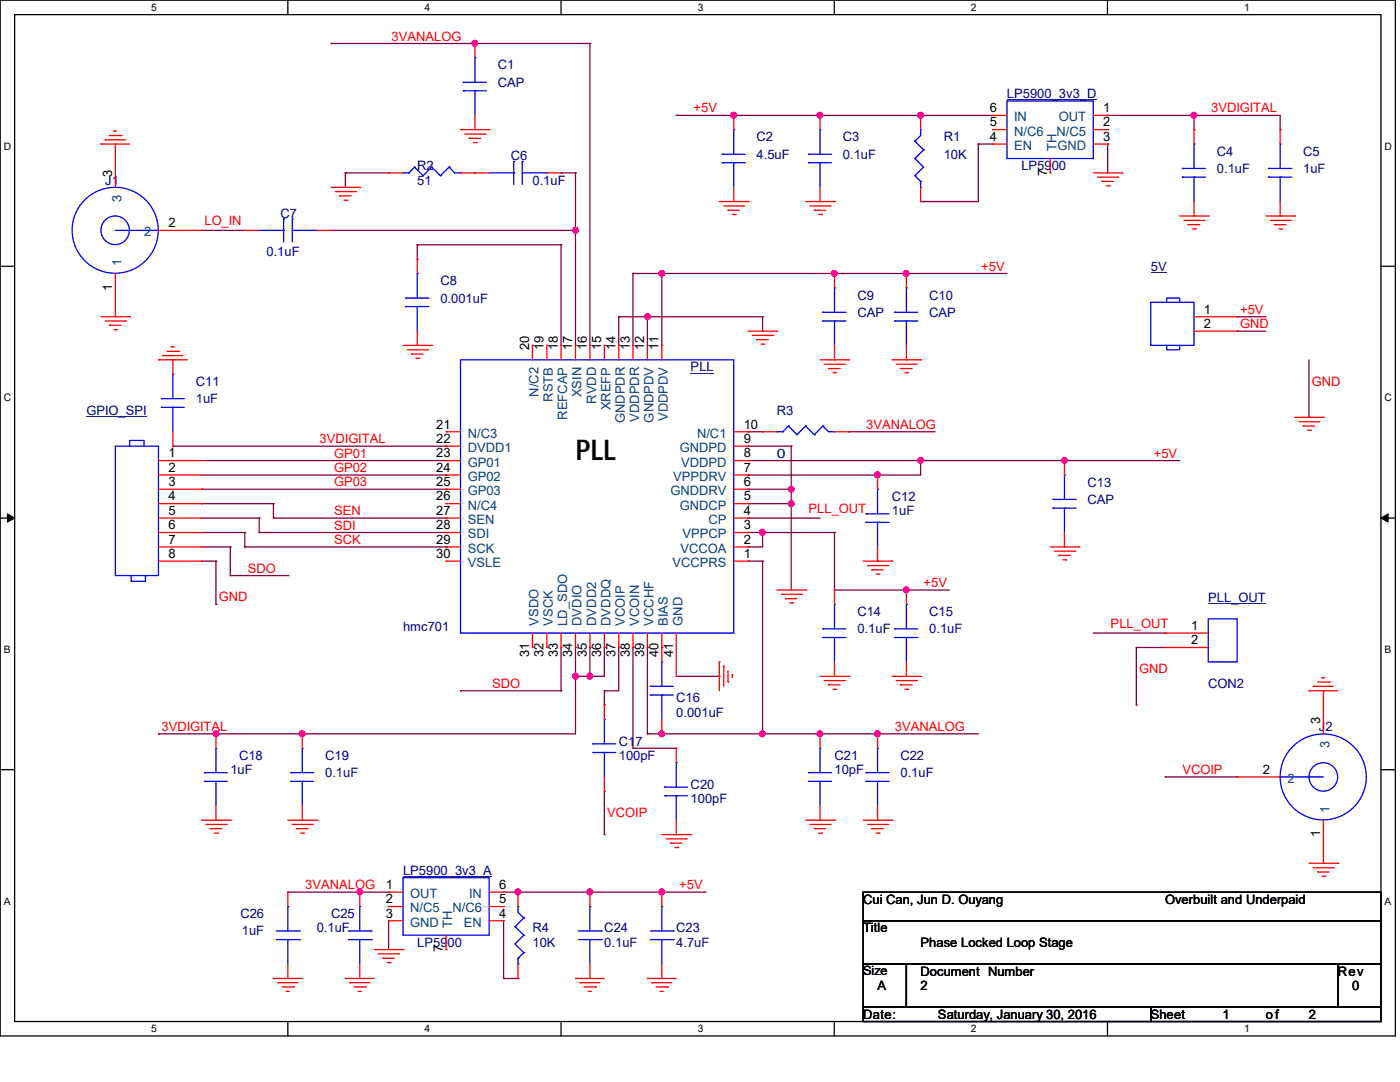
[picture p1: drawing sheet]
<svg xmlns="http://www.w3.org/2000/svg" width="279mm" height="216mm" viewBox="0 0 279 216" stroke-linecap="round" stroke-linejoin="round" font-family="sans-serif">
<path d="M0 0h278.5v206.7h-278.5zM2.9 2.9h272.7v200.9h-272.7z" fill="none" stroke="#000" stroke-width=".25"/>
<g fill="#fff">
<path d="M30.2 .3h1.1v2.3h-1.1z"/>
<path d="M30.2 204.1h1.1v2.3h-1.1z"/>
</g>
<path d="M57.4 0v2.9M57.4 203.8v2.9" fill="none" stroke="#000" stroke-width=".25"/>
<g fill="#fff">
<path d="M84.7 .3h1.1v2.3h-1.1z"/>
<path d="M84.7 204.1h1.1v2.3h-1.1z"/>
</g>
<path d="M112 0v2.9M112 203.8v2.9" fill="none" stroke="#000" stroke-width=".25"/>
<g fill="#fff">
<path d="M139.2 .3h1.1v2.3h-1.1z"/>
<path d="M139.2 204.1h1.1v2.3h-1.1z"/>
</g>
<path d="M166.5 0v2.9M166.5 203.8v2.9" fill="none" stroke="#000" stroke-width=".25"/>
<g fill="#fff">
<path d="M193.8 .3h1.1v2.3h-1.1z"/>
<path d="M193.8 204.1h1.1v2.3h-1.1z"/>
</g>
<path d="M221 0v2.9M221 203.8v2.9" fill="none" stroke="#000" stroke-width=".25"/>
<g fill="#fff">
<path d="M248.3 .3h1.1v2.3h-1.1z"/>
<path d="M248.3 204.1h1.1v2.3h-1.1z"/>
<path d="M.8 28h1.4v2.3h-1.4z"/>
<path d="M276.3 28h1.4v2.3h-1.4z"/>
<path d="M.8 78.2h1.4v2.3h-1.4z"/>
<path d="M276.3 78.2h1.4v2.3h-1.4z"/>
</g>
<path d="M0 53.1h2.9M275.6 53.1h2.9" fill="none" stroke="#000" stroke-width=".25"/>
<g fill="#fff">
<path d="M.8 128.5h1.3v2.2h-1.3z"/>
<path d="M276.3 128.5h1.3v2.2h-1.3z"/>
</g>
<path d="M0 103.4h2.9M275.6 103.4h2.9" fill="none" stroke="#000" stroke-width=".25"/>
<path d="M1.5 102.5l1.4 .9-1.4 .8zM275.6 103.4l1.4-.9v1.7z" fill="#000" stroke="#000" stroke-width=".2"/>
<g fill="#fff">
<path d="M.8 178.7h1.3v2.2h-1.3z"/>
<path d="M276.3 178.7h1.3v2.2h-1.3z"/>
</g>
<path d="M0 153.6h2.9M275.6 153.6h2.9M172.3 178h103.3v5.7h-103.3zM172.3 183.7h103.3v8.7h-103.3zM172.3 192.4h8.6v8.6h-8.6zM180.9 192.4h86.1v8.6h-86.1zM267 192.4h8.6v8.6h-8.6zM172.3 201h57.4v2.8h-57.4zM229.7 201h45.9v2.8h-45.9z" fill="none" stroke="#000" stroke-width=".25"/>
<g fill="none" stroke="#800040" stroke-width=".25">
<path d="M66.1 8.7h.1M66.1 8.7h51.6M94.8 8.7h.1M117.7 8.7h.1M117.7 8.7v60.2M68.9 34.5h.1M68.9 34.5h8.7M68.9 34.5v2.9M112 34.5h.1M112 34.5h2.9M114.9 34.5h.1M114.9 34.5v34.4"/>
<path d="M135 23h.1M135 23h63.1M146.4 23h.1M163.7 23h.1M183.7 23h.1M195.2 28.7h.1M195.2 28.7v11.5h-11.5M195.2 28.7h2.9M221.1 28.7h.1M221.1 23h.1M221.1 23h34.4v2.9M221.1 28.7v5.8"/>
<path d="M238.3 23h.1M238.3 25.9h.1M238.3 23v2.9M255.5 25.9h.1M40.2 46h.1M40.2 46h8.7M66.1 46h.1M66.1 46h48.8M83.3 48.9h.1M83.3 48.9h28.7M83.3 48.9v2.8M112 48.9h.1"/>
<path d="M112 48.9v20M114.9 46h.1M126.3 54.6h.1M126.3 54.6v14.3M126.3 54.6h74.7M132.1 54.6h.1M132.1 54.6v14.3M166.5 54.6h.1M180.9 54.6h.1M183.7 40.2h.1M123.5 63.2h.1M123.5 63.2v5.7"/>
<path d="M123.5 63.2h28.7M129.2 63.2h.1M129.2 63.2v5.7M152.2 63.2h.1M152.2 63.2v2.9M246.9 63.2h.1M246.9 66.1h.1M246.9 63.2h5.7M246.9 66.1h5.7M261.2 71.8v11.5M34.5 89h54.5M40.2 97.6h48.8"/>
<path d="M40.2 94.8h48.8M40.2 91.9h48.8M89 97.6h.1M89 94.8h.1M89 91.9h.1M89 89h.1M149.3 86.1h.1M149.3 89h.1M149.3 91.9h.1M149.3 94.8h.1M149.3 97.6h.1M149.3 97.6h8.6"/>
<path d="M149.3 91.9h86.1M149.3 86.1h2.9M149.3 89h8.6M157.9 89h.1M157.9 97.6h.1M157.9 89v28.7M169.4 86.1h.1M169.4 86.1h17.2M175.1 94.8h.1M183.7 91.9h.1M183.7 91.9v2.9h-34.4M212.4 91.9h.1"/>
<path d="M261.2 83.3h.1M40.2 112h2.9M40.2 109.1h5.8M40.2 106.3h8.7M40.2 103.4h11.5M40.2 100.5h14.4M43.1 112h.1M43.1 112v8.6M46 109.1h.1M46 114.9h.1M46 109.1v5.8M46 114.9h11.4"/>
<path d="M48.9 106.3h.1M48.9 109.1h.1M48.9 109.1h40.1M48.9 106.3v2.8M51.7 103.4h.1M51.7 106.3h.1M51.7 106.3h37.3M51.7 103.4v2.9M54.6 100.5h.1M54.6 103.4h.1M54.6 103.4h34.4M54.6 100.5v2.9"/>
<path d="M57.4 114.9h.1M89 109.1h.1M89 106.3h.1M89 103.4h.1M149.3 112h.1M149.3 100.5h.1M149.3 103.4h.1M149.3 106.3h.1M149.3 109.1h.1M149.3 112h2.9M149.3 106.3h17.2M149.3 103.4h14.4"/>
<path d="M149.3 100.5h8.6M152.2 112h.1M152.2 106.3h.1M152.2 106.3v2.8h-2.9M152.2 112v34.4M157.9 100.5h.1M166.5 106.3h.1M166.5 117.7h.1M166.5 106.3v11.4M166.5 117.7h23M180.9 117.7h.1M43.1 120.6h.1"/>
<path d="M91.9 137.8h.1M91.9 137.8h20.1M112 137.8h.1M112 129.2v8.6M114.9 129.2h.1M114.9 135h.1M114.9 129.2v17.2h-83.3M117.7 129.2h.1M117.7 135h.1M117.7 129.2v5.8M120.6 129.2h.1M120.6 137.8h.1"/>
<path d="M120.6 129.2v5.8h-5.7M120.6 137.8v2.9M123.5 129.2h.1M123.5 129.2v8.6h-2.9M126.3 129.2h.1M126.3 129.2v20.1M129.2 129.2h.1M129.2 129.2v17.2M135 135h8.6M143.6 135h.1M218.2 126.3h14.3M226.8 129.2h.1"/>
<path d="M226.8 129.2h5.7M226.8 129.2v11.5M232.5 126.3h.1M31.6 146.4h.1M43.1 146.4h.1M60.3 146.4h.1M120.6 140.7h.1M120.6 157.9v8.6M126.3 149.3h.1M126.3 149.3h8.7M129.2 146.4h.1M129.2 146.4h66"/>
<path d="M132.1 146.4h.1M152.2 146.4h.1M163.7 146.4h.1M175.1 146.4h.1M226.8 140.7h.1M232.5 155h.1M232.5 155h14.4M57.4 178h.1M57.4 178h20.2M71.8 178h.1M100.5 178h40.2M103.4 178h.1"/>
<path d="M117.7 178h.1M120.6 166.5h.1M140.7 178h.1M77.6 189.5h.1M77.6 183.7v5.8M100.5 195.2h.1M100.5 183.7v11.5M100.5 195.2h2.9M103.4 195.2h.1"/>
</g>
<g fill="#f0f" stroke="#f0f" stroke-width=".25">
<circle cx="152.1" cy="146.4" r=".56"/>
<circle cx="132.1" cy="146.4" r=".57"/>
<circle cx="163.6" cy="146.4" r=".56"/>
<circle cx="175.1" cy="146.4" r=".57"/>
<circle cx="114.8" cy="134.9" r=".56"/>
<circle cx="117.7" cy="134.9" r=".57"/>
<circle cx="43.1" cy="146.4" r=".56"/>
<circle cx="60.3" cy="146.4" r=".57"/>
<circle cx="212.4" cy="91.9" r=".56"/>
<circle cx="183.7" cy="91.9" r=".56"/>
<circle cx="175.1" cy="94.7" r=".57"/>
<circle cx="157.9" cy="97.6" r=".56"/>
<circle cx="157.9" cy="100.5" r=".56"/>
<circle cx="152.1" cy="106.2" r=".56"/>
<circle cx="180.8" cy="117.7" r=".56"/>
<circle cx="166.5" cy="54.6" r=".56"/>
<circle cx="132.1" cy="54.6" r=".57"/>
<circle cx="180.8" cy="54.6" r=".56"/>
<circle cx="129.2" cy="63.2" r=".56"/>
<circle cx="114.8" cy="46" r=".56"/>
<circle cx="94.7" cy="8.6" r=".56"/>
<circle cx="146.4" cy="23" r=".57"/>
<circle cx="183.7" cy="23" r=".56"/>
<circle cx="163.6" cy="23" r=".56"/>
<circle cx="238.2" cy="23" r=".56"/>
<circle cx="117.7" cy="178" r=".57"/>
<circle cx="103.4" cy="178" r=".57"/>
<circle cx="71.8" cy="178" r=".56"/>
<circle cx="132.1" cy="178" r=".57"/>
</g>
<g fill="none" stroke="#f00" stroke-width=".25">
<path d="M94.8 8.7h.1M94.8 8.7v2.8M20.2 28.7h.1M20.2 28.7h5.7M21 27.9h.1M21 27.9h4M21.8 27.1h2.4M22.7 26.2h.1M22.7 26.2h.6M23 28.7h.1M23 28.7v8.7M24.2 27.1h.1"/>
<path d="M66.1 37.4h5.7M66.9 38.2h4.1M67.8 39.1h.1M67.8 39.1h2.3M68.7 40h.5M69.2 40h.1M71 38.2h.1M71.8 37.4h.1M77.6 34.5h.1M77.6 34.5h2.8M91.9 25.9h5.7M91.9 34.5h5.7"/>
<path d="M92.8 26.8h4M93.6 27.6h.1M93.6 27.6h2.3M94.5 28.4h.5M94.8 34.5h.1M94.8 25.9h.1M94.8 23v2.9M95 28.4h.1M96.8 26.8h.1M97.6 25.9h.1M109.1 34.5h2.9M112 34.5h.1"/>
<path d="M146.4 23h.1M146.4 23v2.9M146.4 37.4v2.8M163.7 23h.1M163.7 23v2.9M163.7 37.4v2.8M183.7 23h.1M183.7 23v2.9M183.7 37.4v2.8M198.1 23h.1M198.1 28.7h.1M198.1 25.9h.1"/>
<path d="M198.1 25.9h2.9M198.1 28.7h2.9M198.1 23h2.9M209.6 34.5h.1M209.6 31.6v2.9M218.2 25.9h2.9M218.2 34.5h5.7M218.2 28.7h2.9M218.2 23h2.9M219 35.3h4.1M219.9 36.2h.1M219.9 36.2h2.3"/>
<path d="M220.8 37.1h.6M221.1 23h.1M221.1 25.9h.1M221.1 28.7h.1M221.4 37.1h.1M223.1 35.3h.1M223.9 34.5h.1M238.3 25.9h.1M238.3 25.9v2.8M255.5 25.9h.1M255.5 25.9v2.8M23 54.6v8.6"/>
<path d="M31.6 46h8.6M40.2 46h.1M48.9 46h.1M48.9 46h2.8M63.2 46h2.9M66.1 46h.1M83.3 51.7h.1M83.3 51.7v2.9M143.6 40.2h5.7M144.4 41.1h4M145.3 42h.1M145.3 42h2.3"/>
<path d="M146.1 42.8h.6M146.4 40.2h.1M146.7 42.8h.1M148.4 41.1h.1M149.3 40.2h.1M160.8 40.2h5.7M161.6 41.1h4.1M162.5 42h.1M162.5 42h2.3M163.4 42.8h.6M163.7 40.2h.1M164 42.8h.1"/>
<path d="M165.7 41.1h.1M166.5 40.2h.1M166.5 54.6h.1M166.5 54.6v2.8M180.9 54.6h.1M180.9 54.6v2.8M183.7 40.2h.1M235.4 43.1h5.7M236.3 44h4M237.1 44.8h.1M237.1 44.8h2.3M238 45.7h.5"/>
<path d="M238.3 43.1h.1M238.3 40.2v2.9M238.5 45.7h.1M240.3 44h.1M241.1 43.1h.1M252.6 43.1h5.8M253.5 44h4M254.3 44.8h.1M254.3 44.8h2.4M255.2 45.7h.6M255.5 43.1h.1M255.5 40.2v2.9"/>
<path d="M255.8 45.7h.1M257.5 44h.1M258.4 43.1h.1M20.2 63.2h5.7M21 64.1h4M21.8 64.9h.1M21.8 64.9h2.4M22.7 65.8h.6M23 63.2h.1M23.3 65.8h.1M25 64.1h.1M25.9 63.2h.1"/>
<path d="M31.6 71.8h.1M31.6 71.8h5.8M32.5 71h.1M32.5 71h4M33.4 70.1h2.2M34.2 69.2h.1M34.2 69.2h.6M34.5 71.8h.1M34.5 71.8v2.9M35.6 70.1h.1M80.4 68.9h5.7M81.3 69.8h4"/>
<path d="M82.1 70.7h.1M82.1 70.7h2.4M83 71.5h.6M83.3 68.9h.1M83.3 66.1v2.8M83.6 71.5h.1M85.3 69.8h.1M86.1 68.9h.1M106.3 68.9h.1M106.3 68.9v2.9M109.1 68.9h.1M109.1 68.9v2.9"/>
<path d="M112 68.9h.1M112 68.9v2.9M114.9 68.9h.1M114.9 68.9v2.9M117.7 68.9h.1M117.7 68.9v2.9M120.6 68.9h.1M120.6 68.9v2.9M123.5 68.9h.1M123.5 68.9v2.9M126.3 68.9h.1M126.3 68.9v2.9"/>
<path d="M129.2 68.9h.1M129.2 68.9v2.9M132.1 68.9h.1M132.1 68.9v2.9M149.3 66.1h5.7M150.2 66.9h4M151 67.8h.1M151 67.8h2.3M151.9 68.7h.5M152.4 68.7h.1M154.2 66.9h.1M155 66.1h.1"/>
<path d="M163.7 71.8h5.7M164.5 72.7h4M165.4 73.5h.1M165.4 73.5h2.3M166.2 74.4h.6M166.5 71.8h.1M166.5 68.9v2.9M166.8 74.4h.1M168.5 72.7h.1M169.4 71.8h.1M178 71.8h5.7M178.9 72.7h4"/>
<path d="M179.7 73.5h.1M179.7 73.5h2.3M180.6 74.4h.5M180.9 71.8h.1M180.9 68.9v2.9M181.1 74.4h.1M182.9 72.7h.1M183.7 71.8h.1M238.3 66.1h8.6M238.3 63.2h8.6M246.9 63.2h.1M246.9 66.1h.1"/>
<path d="M31.6 91.9h8.6M31.6 94.8h8.6M31.6 97.6h8.6M34.5 89h.1M34.5 86.1v2.9M40.2 91.9h.1M40.2 94.8h.1M40.2 97.6h.1M89 97.6h.1M89 94.8h.1M89 91.9h.1M89 89h.1"/>
<path d="M89 86.1h.1M89 91.9h2.9M89 94.8h2.9M89 97.6h2.9M89 89h2.9M89 86.1h2.9M146.4 91.9h2.9M146.4 94.8h2.9M146.4 97.6h2.9M146.4 89h2.9M146.4 86.1h2.9M149.3 97.6h.1"/>
<path d="M149.3 94.8h.1M149.3 91.9h.1M149.3 89h.1M149.3 86.1h.1M152.2 86.1h.1M152.2 86.1h2.8M166.5 86.1h2.9M169.4 86.1h.1M175.1 94.8h.1M175.1 94.8v2.8M212.4 91.9h.1M212.4 91.9v2.9"/>
<path d="M258.4 83.3h5.7M259.2 84.2h4M260.1 85h.1M260.1 85h2.3M260.9 85.9h.6M261.5 85.9h.1M263.2 84.2h.1M264.1 83.3h.1M31.6 109.1h8.6M31.6 112h8.6M31.6 100.5h8.6M31.6 103.4h8.6"/>
<path d="M31.6 106.3h8.6M40.2 100.5h.1M40.2 103.4h.1M40.2 106.3h.1M40.2 109.1h.1M40.2 112h.1M89 112h.1M89 109.1h.1M89 106.3h.1M89 103.4h.1M89 100.5h.1M89 109.1h2.9"/>
<path d="M89 112h2.9M89 100.5h2.9M89 103.4h2.9M89 106.3h2.9M146.4 109.1h2.9M146.4 112h2.9M146.4 100.5h2.9M146.4 103.4h2.9M146.4 106.3h2.9M149.3 112h.1M149.3 109.1h.1M149.3 106.3h.1"/>
<path d="M149.3 103.4h.1M149.3 100.5h.1M155 117.7h5.8M155.9 118.6h4M156.8 119.5h.1M156.8 119.5h2.2M159.9 118.6h.1M160.8 117.7h.1M166.5 117.7h.1M166.5 117.7v2.9M172.3 112h5.7M173.1 112.9h4"/>
<path d="M174 113.7h.1M174 113.7h2.3M174.8 114.6h.6M175.1 112h.1M175.1 109.1v2.9M175.4 114.6h.1M177.1 112.9h.1M178 112h.1M180.9 117.7h.1M180.9 117.7v2.9M209.6 109.1h5.7M210.4 110h4.1"/>
<path d="M211.3 110.8h.1M211.3 110.8h2.3M212.2 111.7h.5M212.4 109.1h.1M212.4 106.3v2.8M212.7 111.7h.1M214.5 110h.1M215.3 109.1h.1M106.3 129.2h.1M106.3 126.3v2.9M109.1 129.2h.1M109.1 126.3v2.9"/>
<path d="M112 129.2h.1M112 126.3v2.9M114.9 129.2h.1M114.9 126.3v2.9M117.7 129.2h.1M117.7 126.3v2.9M120.6 129.2h.1M120.6 126.3v2.9M123.5 129.2h.1M123.5 126.3v2.9M126.3 129.2h.1M126.3 126.3v2.9"/>
<path d="M129.2 129.2h.1M129.2 126.3v2.9M132.1 129.2h.1M132.1 126.3v5.8M135 135h.1M135 126.3v8.7M143.6 132.1h.1M143.6 132.1v5.7M144.4 132.9h.1M144.4 132.9v4M145.3 136.1h.1M145.3 133.8v2.3"/>
<path d="M146.1 134.7h.1M146.1 134.7v.6M157.6 120.3h.6M158.2 120.3h.1M163.7 135h5.7M164.5 135.8h4M165.4 136.7h.1M165.4 136.7h2.3M166.2 137.5h.6M166.5 135h.1M166.5 132.1v2.9M166.8 137.5h.1"/>
<path d="M168.5 135.8h.1M169.4 135h.1M178 135h5.7M178.9 135.8h4M179.7 136.7h.1M179.7 136.7h2.3M180.6 137.5h.5M180.9 135h.1M180.9 132.1v2.9M181.1 137.5h.1M182.9 135.8h.1M183.7 135h.1"/>
<path d="M232.5 126.3h.1M232.5 129.2h.1M232.5 126.3h8.6M232.5 129.2h8.6M261.2 137.8h.1M261.2 137.8h5.8M262.1 136.9h.1M262.1 136.9h4M263 136.1h2.3M263.8 135.3h.1M263.8 135.3h.6M264.1 137.8h.1"/>
<path d="M264.1 137.8v8.6M265.3 136.1h.1M43.1 146.4h.1M43.1 146.4v2.9M60.3 146.4h.1M60.3 146.4v2.9M120.6 157.9h.1M120.6 140.7h.1M120.6 140.7v2.9M120.6 155v2.9M132.1 146.4h.1M132.1 143.6v2.8"/>
<path d="M135 149.3h.1M135 149.3v2.9M163.7 146.4h.1M163.7 146.4v2.9M175.1 146.4h.1M175.1 146.4v2.9M246.9 155h.1M246.9 155h8.6M40.2 163.7h5.8M41.1 164.5h4M42 165.4h.1M42 165.4h2.2"/>
<path d="M42.8 166.2h.6M43.1 163.7h.1M43.1 160.8v2.9M43.4 166.2h.1M45.1 164.5h.1M46 163.7h.1M57.4 178h.1M57.4 163.7h5.8M57.4 178v2.9M58.3 164.5h4M59.2 165.4h.1M59.2 165.4h2.3"/>
<path d="M60 166.2h.6M60.3 163.7h.1M60.3 160.8v2.9M60.6 166.2h.1M62.3 164.5h.1M63.2 163.7h.1M71.8 178h.1M71.8 178v2.9M77.6 178h.1M77.6 178h2.8M97.6 178h2.9M100.5 178h.1"/>
<path d="M103.4 178h.1M103.4 178v2.9M117.7 178h.1M117.7 178v2.9M132.1 178h.1M132.1 166.5h5.7M132.1 178v2.9M132.9 167.4h4M133.8 168.2h.1M133.8 168.2h2.3M134.7 169.1h.6M135 166.5h.1"/>
<path d="M135 163.7v2.8M135.3 169.1h.1M136.9 167.4h.1M137.8 166.5h.1M160.8 163.7h5.7M161.6 164.5h4.1M162.5 165.4h.1M162.5 165.4h2.3M163.4 166.2h.6M163.7 163.7h.1M163.7 160.8v2.9M164 166.2h.1"/>
<path d="M165.7 164.5h.1M166.5 163.7h.1M172.3 163.7h5.7M173.1 164.5h4M174 165.4h.1M174 165.4h2.3M174.8 166.2h.6M175.1 163.7h.1M175.1 160.8v2.9M175.4 166.2h.1M177.1 164.5h.1M178 163.7h.1"/>
<path d="M261.2 172.3h5.8M262.1 173.1h4M263 174h.1M263 174h2.3M263.8 174.8h.6M264.1 172.3h.1M264.1 163.7v8.6M264.4 174.8h.1M266.1 173.1h.1M267 172.3h.1M54.6 195.2h.1M54.6 195.2h5.7"/>
<path d="M55.5 196.1h.1M55.5 196.1h4M56.3 196.9h2.3M57.1 197.8h.1M57.1 197.8h.6M57.4 195.2h.1M57.4 192.4v2.8M58.6 196.9h.1M68.9 195.2h.1M68.9 195.2h5.8M69.8 196.1h.1M69.8 196.1h4"/>
<path d="M70.7 196.9h2.2M71.5 197.8h.1M71.5 197.8h.6M71.8 195.2h.1M71.8 192.4v2.8M72.9 196.9h.1M74.7 189.5h5.7M75.5 190.3h4M76.4 191.2h.1M76.4 191.2h2.3M77.3 192.1h.6M77.6 180.9h.1"/>
<path d="M77.6 183.7h.1M77.6 183.7h2.8M77.6 180.9h2.8M77.9 192.1h.1M79.5 190.3h.1M80.4 189.5h.1M89 189.5h.1M89 186.6v2.9M97.6 183.7h2.9M97.6 180.9h2.9M100.5 183.7h.1M100.5 180.9h.1"/>
<path d="M103.4 195.2h.1M103.4 192.4v2.8M114.9 195.2h.1M114.9 195.2h5.7M115.7 196.1h.1M115.7 196.1h4M116.6 196.9h2.3M117.4 197.8h.1M117.4 197.8h.6M117.7 195.2h.1M117.7 192.4v2.8M118.9 196.9h.1"/>
<path d="M129.2 195.2h.1M129.2 195.2h5.8M130.1 196.1h.1M130.1 196.1h4M130.9 196.9h2.3M131.8 197.8h.1M131.8 197.8h.6M132.1 195.2h.1M132.1 192.4v2.8M133.2 196.9h.1"/>
</g>
<g fill="none" stroke="#00f" stroke-width=".25">
<path d="M92.5 18.1h.1M92.5 16.4h.1M92.5 18.1h4.6M92.5 16.4h4.6M94.8 11.5h.1M94.8 18.1h.1M94.8 11.5v4.9M94.8 18.1v4.9M80.4 34.5h.1M80.4 34.5h1.2M81.6 34.5h.1M82.7 33.4h.1"/>
<path d="M82.7 33.4l1.8 1.7 1.6-1.7M82.7 33.4l-1.1 1.1M86.1 33.4h.1M86.1 33.4l1.8 1.7M87.9 35.1h.1M89.6 33.4h.1M89.6 33.4l1.2 1.1h1.1M89.6 33.4l-1.7 1.7M91.9 34.5h.1M97.6 34.5h4.9M102.5 32.2h.1M102.5 34.5h.1"/>
<path d="M102.5 32.2v4.6M104.2 32.2h.1M104.2 34.5h4.9M104.2 32.2v4.6M109.1 34.5h.1M144.1 32.5h.1M144.1 30.8h.1M144.1 32.5h4.6M144.1 30.8h4.6M146.4 25.9h.1M146.4 32.5h.1M146.4 25.9v4.9"/>
<path d="M146.4 32.5v4.9M161.4 32.5h.1M161.4 30.8h.1M161.4 32.5h4.5M161.4 30.8h4.5M163.7 25.9h.1M163.7 32.5h.1M163.7 25.9v4.9M163.7 32.5v4.9M182.6 31.6h.1M182.6 35.1h.1M182.6 28.2h.1"/>
<path d="M182.6 31.6l1.7 1.8-1.7 1.7M182.6 35.1l1.1 1.1M182.6 28.2l1.7 1.7M183.7 36.2h.1M183.7 25.9h.1M183.7 37.4h.1M183.7 25.9v1.2l-1.1 1.1M183.7 36.2v1.2M184.3 29.9h.1M184.3 29.9l-1.7 1.7M201 20.2h17.2v11.4h-17.2zM236 35.3h.1"/>
<path d="M236 33.6h.1M236 35.3h4.6M236 33.6h4.6M238.3 28.7h.1M238.3 35.3h.1M238.3 28.7v4.9M238.3 35.3v4.9M253.2 35.3h.1M253.2 33.6h.1M253.2 35.3h4.6M253.2 33.6h4.6M255.5 28.7h.1"/>
<path d="M255.5 35.3h.1M255.5 28.7v4.9M255.5 35.3v4.9M23 46h8.6M31.6 46h.1M51.7 46h4.9M56.6 43.7h.1M56.6 46h.1M56.6 43.7v4.6M58.3 43.7h.1M58.3 46h4.9M58.3 43.7v4.6"/>
<path d="M63.2 46h.1M81 59.5h.1M81 59.5h4.6M83.3 54.6h.1M83.3 54.6v4.9M166.5 57.4h.1M166.5 57.4v4.9M180.9 57.4h.1M180.9 57.4v4.9M32.2 79.5h.1M32.2 79.5h4.6M34.5 74.7h.1"/>
<path d="M34.5 74.7v4.8M81 61.2h.1M81 61.2h4.6M83.3 61.2h.1M83.3 61.2v4.9M91.9 71.8h54.5v54.5h-54.5zM164.2 64.1h.1M164.2 62.3h.1M164.2 64.1h4.6M164.2 62.3h4.6M166.5 64.1h.1M166.5 64.1v4.8"/>
<path d="M178.6 64.1h.1M178.6 62.3h.1M178.6 64.1h4.6M178.6 62.3h4.6M180.9 64.1h.1M180.9 64.1v4.8M229.7 60.3h8.6v8.6h-8.6zM232.8 60.3v-.8h2.6v.8M232.8 68.9v.9h2.6v-.9M23 89h8.6v25.9h-8.6zM25.9 89v-1.1h2.8v1.1M32.2 81.3h.1"/>
<path d="M32.2 81.3h4.6M34.5 81.3h.1M34.5 81.3v4.8M155 86.1h.1M155 86.1h1.2M156.2 86.1h.1M157.4 85h.1M157.4 85l1.6 1.7 1.8-1.7M157.4 85l-1.2 1.1M160.8 85h.1M160.8 85l1.7 1.7M162.5 86.7h.1"/>
<path d="M164.2 85h.1M164.2 85l-1.7 1.7M164.2 85l1.2 1.1h1.1M166.5 86.1h.1M175.1 97.6h.1M175.1 97.6v4.9M210.1 99.7h.1M210.1 99.7h4.7M212.4 94.8h.1M212.4 94.8v4.9M26.2 114.9v1.1h2.8v-1.1M172.8 104.2h.1"/>
<path d="M172.8 102.5h.1M172.8 104.2h4.6M172.8 102.5h4.6M175.1 104.2h.1M175.1 104.2v4.9M210.1 101.4h.1M210.1 101.4h4.7M212.4 101.4h.1M212.4 101.4v4.9M129.8 138.7h.1M129.8 136.9h.1M129.8 138.7h4.6"/>
<path d="M129.8 136.9h4.6M132.1 132.1h.1M132.1 138.7h.1M132.1 132.1v4.8M132.1 138.7v4.9M164.2 127.2h.1M164.2 125.5h.1M164.2 127.2h4.6M164.2 125.5h4.6M166.5 120.6h.1M166.5 127.2h.1M166.5 120.6v4.9"/>
<path d="M166.5 127.2v4.9M178.6 127.2h.1M178.6 125.5h.1M178.6 127.2h4.6M178.6 125.5h4.6M180.9 120.6h.1M180.9 127.2h.1M180.9 120.6v4.9M180.9 127.2v4.9M241.1 123.5h5.8v8.6h-5.8zM40.8 155.9h.1M40.8 154.2h.1"/>
<path d="M40.8 155.9h4.6M40.8 154.2h4.6M43.1 149.3h.1M43.1 155.9h.1M43.1 149.3v4.9M43.1 155.9v4.9M58 155.9h.1M58 154.2h.1M58 155.9h4.6M58 154.2h4.6M60.3 149.3h.1M60.3 155.9h.1"/>
<path d="M60.3 149.3v4.9M60.3 155.9v4.9M118.3 150.2h.1M118.3 148.4h.1M118.3 150.2h4.6M118.3 148.4h4.6M120.6 143.6h.1M120.6 150.2h.1M120.6 143.6v4.8M120.6 150.2v4.8M132.7 158.8h.1M132.7 157.1h.1"/>
<path d="M132.7 158.8h4.5M132.7 157.1h4.5M135 152.2h.1M135 158.8h.1M135 152.2v4.9M135 158.8v4.9M161.4 155.9h.1M161.4 154.2h.1M161.4 155.9h4.5M161.4 154.2h4.5M163.7 149.3h.1M163.7 155.9h.1"/>
<path d="M163.7 149.3v4.9M163.7 155.9v4.9M172.8 155.9h.1M172.8 154.2h.1M172.8 155.9h4.6M172.8 154.2h4.6M175.1 149.3h.1M175.1 155.9h.1M175.1 149.3v4.9M175.1 155.9v4.9M255.5 155h.1M255.5 155h8.6"/>
<path d="M80.4 175.1h17.2v11.5h-17.2zM55.2 187.5h4.5M55.2 185.8h4.5M57.4 180.9h.1M57.4 187.5h.1M57.4 180.9v4.9M57.4 187.5v4.9M59.7 187.5h.1M59.7 185.8h.1M69.5 187.5h4.6M69.5 185.8h4.6M71.8 180.9h.1"/>
<path d="M71.8 187.5h.1M71.8 180.9v4.9M71.8 187.5v4.9M74.1 187.5h.1M74.1 185.8h.1M102.8 184.9h.1M102.8 184.9l1.7 1.7M103.4 191.2h.1M103.4 180.9h.1M103.4 192.4h.1M103.4 180.9v1.1l1.1 1.2M103.4 191.2v1.2"/>
<path d="M104.5 186.6h.1M104.5 190.1h.1M104.5 183.2h.1M104.5 186.6l-1.7 1.7 1.7 1.8M104.5 190.1l-1.1 1.1M104.5 183.2l-1.7 1.7M115.4 187.5h4.6M115.4 185.8h4.6M117.7 180.9h.1M117.7 187.5h.1M117.7 180.9v4.9M117.7 187.5v4.9"/>
<path d="M120 187.5h.1M120 185.8h.1M129.8 187.5h4.6M129.8 185.8h4.6M132.1 180.9h.1M132.1 187.5h.1M132.1 180.9v4.9M132.1 187.5v4.9M134.4 187.5h.1M134.4 185.8h.1"/>
<circle cx="23" cy="45.9" r="2.85"/>
<circle cx="23" cy="46" r="8.6"/>
<circle cx="264.1" cy="155" r="8.6"/>
<circle cx="264.1" cy="155" r="2.85"/>
</g>
<path d="M201 19.9h17.8M229.7 54.4h3.1M137.8 74.5h4.7M17.3 83.1h12M241.1 120.4h11.5M80.4 174.9h17.8" fill="none" stroke="#000080" stroke-width=".2"/>
<text font-size="6" x="114.9" y="91.9">PLL</text>
<g font-size="2.6" fill="#f00">
<text x="78.1" y="8.1">3VANALOG</text>
<text x="138.4" y="22.4">+5V</text>
<text x="241.7" y="22.4">3VDIGITAL</text>
<text x="40.8" y="45">LO_IN</text>
<text x="195.8" y="54">+5V</text>
<text x="247.5" y="62.6">+5V</text>
<text x="247.5" y="65.5">GND</text>
<text x="261.8" y="77">GND</text>
<text x="63.8" y="88.4">3VDIGITAL</text>
<text x="172.8" y="85.6">3VANALOG</text>
<text x="66.7" y="94.2">GP02</text>
<text x="66.7" y="91.3">GP01</text>
<text x="230.2" y="91.3">+5V</text>
<text x="66.7" y="97">GP03</text>
<text x="66.7" y="105.7">SDI</text>
<text x="66.7" y="102.8">SEN</text>
<text x="161.4" y="102.4">PLL_OUT</text>
<text x="66.7" y="108.5">SCK</text>
<text x="49.4" y="114.3">SDO</text>
<text x="184.3" y="117.1">+5V</text>
<text x="43.7" y="120">GND</text>
<text x="221.7" y="125.3">PLL_OUT</text>
<text x="98.2" y="137.2">SDO</text>
<text x="227.4" y="134.4">GND</text>
<text x="32.2" y="145.8">3VDIGITAL</text>
<text x="178.6" y="145.8">3VANALOG</text>
<text x="236" y="154.4">VCOIP</text>
<text x="121.2" y="163.1">VCOIP</text>
<text x="60.9" y="177.4">3VANALOG</text>
<text x="135.6" y="177.4">+5V</text>
</g>
<g font-size="2.6" fill="#000080">
<text x="99.4" y="13.8">C1</text>
<text x="99.4" y="17.3">CAP</text>
<text x="201" y="19.6">LP5900_3v3_D</text>
<text x="151" y="28.2">C2</text>
<text x="168.2" y="28.2">C3</text>
<text x="188.3" y="28.2">R1</text>
<text x="83.3" y="34">R2</text>
<text x="101.9" y="32">C6</text>
<text x="151" y="31.7">4.5uF</text>
<text x="168.2" y="31.7">0.1uF</text>
<text x="188.3" y="31.7">10K</text>
<text x="203.8" y="34">LP5900</text>
<text x="242.9" y="31.1">C4</text>
<text x="242.9" y="34.5">0.1uF</text>
<text x="260.1" y="31.1">C5</text>
<text x="260.1" y="34.5">1uF</text>
<text x="21" y="36.8">J1</text>
<text x="83.3" y="36.8">51</text>
<text x="106.3" y="36.8">0.1uF</text>
<text x="56" y="43.4">C7</text>
<text x="53.2" y="51.2">0.1uF</text>
<text x="87.9" y="56.9">C8</text>
<text x="171.1" y="59.8">C9</text>
<text x="185.5" y="59.8">C10</text>
<text x="229.7" y="54.1">5V</text>
<text x="87.9" y="60.4">0.001uF</text>
<text x="171.1" y="63.2">CAP</text>
<text x="185.5" y="63.2">CAP</text>
<text x="39.1" y="77">C11</text>
<text x="137.8" y="74.1">PLL</text>
<text x="17.3" y="82.8">GPIO_SPI</text>
<text x="39.1" y="80.4">1uF</text>
<text x="155" y="82.8">R3</text>
<text x="155" y="91.4">0</text>
<text x="178" y="99.9">C12</text>
<text x="217" y="97.1">C13</text>
<text x="217" y="100.5">CAP</text>
<text x="178" y="102.8">1uF</text>
<text x="80.4" y="125.8">hmc701</text>
<text x="171.1" y="122.9">C14</text>
<text x="185.5" y="122.9">C15</text>
<text x="241.1" y="120.1">PLL_OUT</text>
<text x="171.1" y="126.4">0.1uF</text>
<text x="185.5" y="126.4">0.1uF</text>
<text x="241.1" y="137.3">CON2</text>
<text x="135" y="140.2">C16</text>
<text x="135" y="143">0.001uF</text>
<text x="123.5" y="148.8">C17</text>
<text x="263.2" y="145.9">J2</text>
<text x="46" y="154.5">1uF</text>
<text x="47.7" y="151.6">C18</text>
<text x="64.9" y="151.6">C19</text>
<text x="64.9" y="155.1">0.1uF</text>
<text x="123.5" y="151.6">100pF</text>
<text x="166.5" y="151.6">C21</text>
<text x="166.5" y="154.5">10pF</text>
<text x="179.7" y="151.6">C22</text>
<text x="179.7" y="155.1">0.1uF</text>
<text x="137.8" y="157.4">C20</text>
<text x="137.8" y="160.2">100pF</text>
<text x="80.4" y="174.6">LP5900_3v3_A</text>
<text x="48" y="183.2">C26</text>
<text x="66.1" y="183.2">C25</text>
<text x="48.3" y="186.6">1uF</text>
<text x="63.2" y="186.1">0.1uF</text>
<text x="83.3" y="188.9">LP5900</text>
<text x="106.3" y="186.1">R4</text>
<text x="106.3" y="188.9">10K</text>
<text x="120.6" y="186.1">C24</text>
<text x="120.6" y="188.9">0.1uF</text>
<text x="135" y="186.1">C23</text>
<text x="135" y="188.9">4.7uF</text>
</g>
<g font-size="2.6">
<text x="197.5" y="22.4">6</text>
<text x="220.2" y="22.4">1</text>
<text x="197.5" y="28.1">4</text>
<text x="197.5" y="25.2">5</text>
<text x="220.2" y="25.2">2</text>
<text x="220.2" y="28.1">3</text>
<text x="22.4" y="35.4" transform="rotate(-90 22.4 35.4)">3</text>
<text x="209" y="35.1" transform="rotate(-90 209 35.1)">7</text>
<text x="33.6" y="45.3">2</text>
<text x="22.4" y="58" transform="rotate(-90 22.4 58)">1</text>
<text x="240.3" y="62.6">1</text>
<text x="240.3" y="65.4">2</text>
<text x="105.6" y="69.8" transform="rotate(-90 105.6 69.8)">20</text>
<text x="108.5" y="69.8" transform="rotate(-90 108.5 69.8)">19</text>
<text x="111.3" y="69.8" transform="rotate(-90 111.3 69.8)">18</text>
<text x="114.2" y="69.8" transform="rotate(-90 114.2 69.8)">17</text>
<text x="117.1" y="69.8" transform="rotate(-90 117.1 69.8)">16</text>
<text x="120" y="69.8" transform="rotate(-90 120 69.8)">15</text>
<text x="122.9" y="69.8" transform="rotate(-90 122.9 69.8)">14</text>
<text x="125.7" y="69.8" transform="rotate(-90 125.7 69.8)">13</text>
<text x="128.6" y="69.8" transform="rotate(-90 128.6 69.8)">12</text>
<text x="131.4" y="69.8" transform="rotate(-90 131.4 69.8)">11</text>
<text x="87" y="88.4">22</text>
<text x="87" y="85.5">21</text>
<text x="148.4" y="88.4">9</text>
<text x="148.4" y="85.5">10</text>
<text x="33.6" y="91.3">1</text>
<text x="33.6" y="94.1">2</text>
<text x="87" y="94.1">24</text>
<text x="87" y="91.3">23</text>
<text x="148.4" y="94.1">7</text>
<text x="148.4" y="91.3">8</text>
<text x="33.6" y="97">3</text>
<text x="33.6" y="99.9">4</text>
<text x="87" y="99.9">26</text>
<text x="87" y="97">25</text>
<text x="148.4" y="99.9">5</text>
<text x="148.4" y="97">6</text>
<text x="33.6" y="102.7">5</text>
<text x="33.6" y="105.6">6</text>
<text x="87" y="105.6">28</text>
<text x="87" y="102.7">27</text>
<text x="148.4" y="105.6">3</text>
<text x="148.4" y="102.7">4</text>
<text x="33.6" y="108.5">7</text>
<text x="33.6" y="111.3">8</text>
<text x="87" y="111.3">30</text>
<text x="87" y="108.5">29</text>
<text x="148.4" y="111.3">1</text>
<text x="148.4" y="108.5">2</text>
<text x="237.7" y="125.7">1</text>
<text x="105.6" y="131.2" transform="rotate(-90 105.6 131.2)">31</text>
<text x="108.5" y="131.2" transform="rotate(-90 108.5 131.2)">32</text>
<text x="111.3" y="131.2" transform="rotate(-90 111.3 131.2)">33</text>
<text x="114.2" y="131.2" transform="rotate(-90 114.2 131.2)">34</text>
<text x="117.1" y="131.2" transform="rotate(-90 117.1 131.2)">35</text>
<text x="120" y="131.2" transform="rotate(-90 120 131.2)">36</text>
<text x="122.9" y="131.2" transform="rotate(-90 122.9 131.2)">37</text>
<text x="125.7" y="131.2" transform="rotate(-90 125.7 131.2)">38</text>
<text x="128.6" y="131.2" transform="rotate(-90 128.6 131.2)">39</text>
<text x="131.4" y="131.2" transform="rotate(-90 131.4 131.2)">40</text>
<text x="134.3" y="131.2" transform="rotate(-90 134.3 131.2)">41</text>
<text x="237.7" y="128.6">2</text>
<text x="263.5" y="144.4" transform="rotate(-90 263.5 144.4)">3</text>
<text x="252.1" y="154.4">2</text>
<text x="263.5" y="167.1" transform="rotate(-90 263.5 167.1)">1</text>
<text x="77" y="177.4">1</text>
<text x="99.6" y="177.4">6</text>
<text x="77" y="180.3">2</text>
<text x="77" y="183.1">3</text>
<text x="99.6" y="183.1">4</text>
<text x="99.6" y="180.3">5</text>
<text x="172.3" y="180.3">Cui Can, Jun D. Ouyang</text>
<text x="232.5" y="180.3">Overbuilt and Underpaid</text>
<text x="88.4" y="190" transform="rotate(-90 88.4 190)">7</text>
<text x="172.3" y="186.1">Title</text>
<text x="183.7" y="188.9">Phase Locked Loop Stage</text>
<text x="175.1" y="197.6">A</text>
<text x="183.7" y="197.6">2</text>
<text x="183.7" y="194.7">Document Number</text>
<text x="267" y="194.7">Rev</text>
<text x="269.8" y="197.6">0</text>
<text x="172.3" y="203.3">Date:</text>
<text x="187.2" y="203.3">Saturday, January 30, 2016</text>
<text x="229.7" y="203.3">Sheet</text>
<text x="244" y="203.3">1</text>
<text x="252.6" y="203.3">of</text>
<text x="261.2" y="203.3">2</text>
</g>
<g font-size="2.6" fill="#004080">
<text x="202.4" y="24.2">IN</text>
<text x="202.4" y="29.9">EN</text>
<text x="202.4" y="27.1">N/C6</text>
<text x="210.9" y="27.1">N/C5</text>
<text x="211" y="29.9">GND</text>
<text x="211.3" y="24.2">OUT</text>
<text x="210.8" y="30.2" transform="rotate(-90 210.8 30.2)">TH</text>
<text x="24.3" y="40.3" transform="rotate(-90 24.3 40.3)">3</text>
<text x="28.7" y="47.2">2</text>
<text x="24.3" y="53.1" transform="rotate(-90 24.3 53.1)">1</text>
<text x="107.5" y="79.1" transform="rotate(-90 107.5 79.1)">N/C2</text>
<text x="110.4" y="80.1" transform="rotate(-90 110.4 80.1)">RSTB</text>
<text x="113.2" y="83.7" transform="rotate(-90 113.2 83.7)">REFCAP</text>
<text x="116.1" y="79.3" transform="rotate(-90 116.1 79.3)">XSIN</text>
<text x="119" y="80.6" transform="rotate(-90 119 80.6)">RVDD</text>
<text x="121.8" y="81.9" transform="rotate(-90 121.8 81.9)">XREFP</text>
<text x="93.3" y="87.3">N/C3</text>
<text x="124.7" y="84.5" transform="rotate(-90 124.7 84.5)">GNDPDR</text>
<text x="127.6" y="84.2" transform="rotate(-90 127.6 84.2)">VDDPDR</text>
<text x="130.4" y="84.3" transform="rotate(-90 130.4 84.3)">GNDPDV</text>
<text x="133.3" y="84" transform="rotate(-90 133.3 84)">VDDPDV</text>
<text x="139.1" y="87.3">N/C1</text>
<text x="93.3" y="96">GP02</text>
<text x="93.3" y="93.1">GP01</text>
<text x="93.3" y="90.2">DVDD1</text>
<text x="134.3" y="96">VPPDRV</text>
<text x="135.7" y="90.2">GNDPD</text>
<text x="135.9" y="93.1">VDDPD</text>
<text x="93.3" y="101.7">N/C4</text>
<text x="93.3" y="98.8">GP03</text>
<text x="133.8" y="98.8">GNDDRV</text>
<text x="135.7" y="101.7">GNDCP</text>
<text x="93.3" y="107.4">SDI</text>
<text x="93.3" y="104.6">SEN</text>
<text x="136.2" y="107.4">VPPCP</text>
<text x="141.4" y="104.6">CP</text>
<text x="93.3" y="113.2">VSLE</text>
<text x="93.3" y="110.3">SCK</text>
<text x="134.2" y="113.2">VCCPRS</text>
<text x="135.8" y="110.3">VCCOA</text>
<text x="107.5" y="124.9" transform="rotate(-90 107.5 124.9)">VSDO</text>
<text x="110.4" y="124.9" transform="rotate(-90 110.4 124.9)">VSCK</text>
<text x="113.2" y="124.9" transform="rotate(-90 113.2 124.9)">LD_SDO</text>
<text x="116.1" y="124.9" transform="rotate(-90 116.1 124.9)">DVDIO</text>
<text x="119" y="124.9" transform="rotate(-90 119 124.9)">DVDD2</text>
<text x="121.8" y="124.9" transform="rotate(-90 121.8 124.9)">DVDDQ</text>
<text x="124.7" y="124.9" transform="rotate(-90 124.7 124.9)">VCOIP</text>
<text x="127.6" y="124.9" transform="rotate(-90 127.6 124.9)">VCOIN</text>
<text x="130.4" y="124.9" transform="rotate(-90 130.4 124.9)">VCCHF</text>
<text x="133.3" y="124.9" transform="rotate(-90 133.3 124.9)">BIAS</text>
<text x="136.2" y="124.9" transform="rotate(-90 136.2 124.9)">GND</text>
<text x="265.3" y="149.3" transform="rotate(-90 265.3 149.3)">3</text>
<text x="256.9" y="156.2">2</text>
<text x="265.3" y="162.2" transform="rotate(-90 265.3 162.2)">1</text>
<text x="81.9" y="179.2">OUT</text>
<text x="93.6" y="179.2">IN</text>
<text x="81.9" y="182.1">N/C5</text>
<text x="81.9" y="184.9">GND</text>
<text x="90.3" y="185.2" transform="rotate(-90 90.3 185.2)">TH</text>
<text x="90.3" y="182.1">N/C6</text>
<text x="92.6" y="184.9">EN</text>
</g>
<text font-size="2.5" x="172.3" y="194.6">Size</text>
<g font-size="2.1">
<text x="30.2" y="2.2">5</text>
<text x="84.7" y="2.2">4</text>
<text x="139.2" y="2.2">3</text>
<text x="193.8" y="2.2">2</text>
<text x="248.3" y="2.2">1</text>
<text x=".8" y="29.8">D</text>
<text x="276.3" y="29.8">D</text>
<text x=".8" y="80.1">C</text>
<text x="276.3" y="80.1">C</text>
<text x=".8" y="130.3">B</text>
<text x="276.3" y="130.3">B</text>
<text x=".8" y="180.5">A</text>
<text x="276.3" y="180.5">A</text>
<text x="30.2" y="206">5</text>
<text x="84.7" y="206">4</text>
<text x="139.2" y="206">3</text>
<text x="193.8" y="206">2</text>
<text x="248.3" y="206">1</text>
</g>
</svg>
